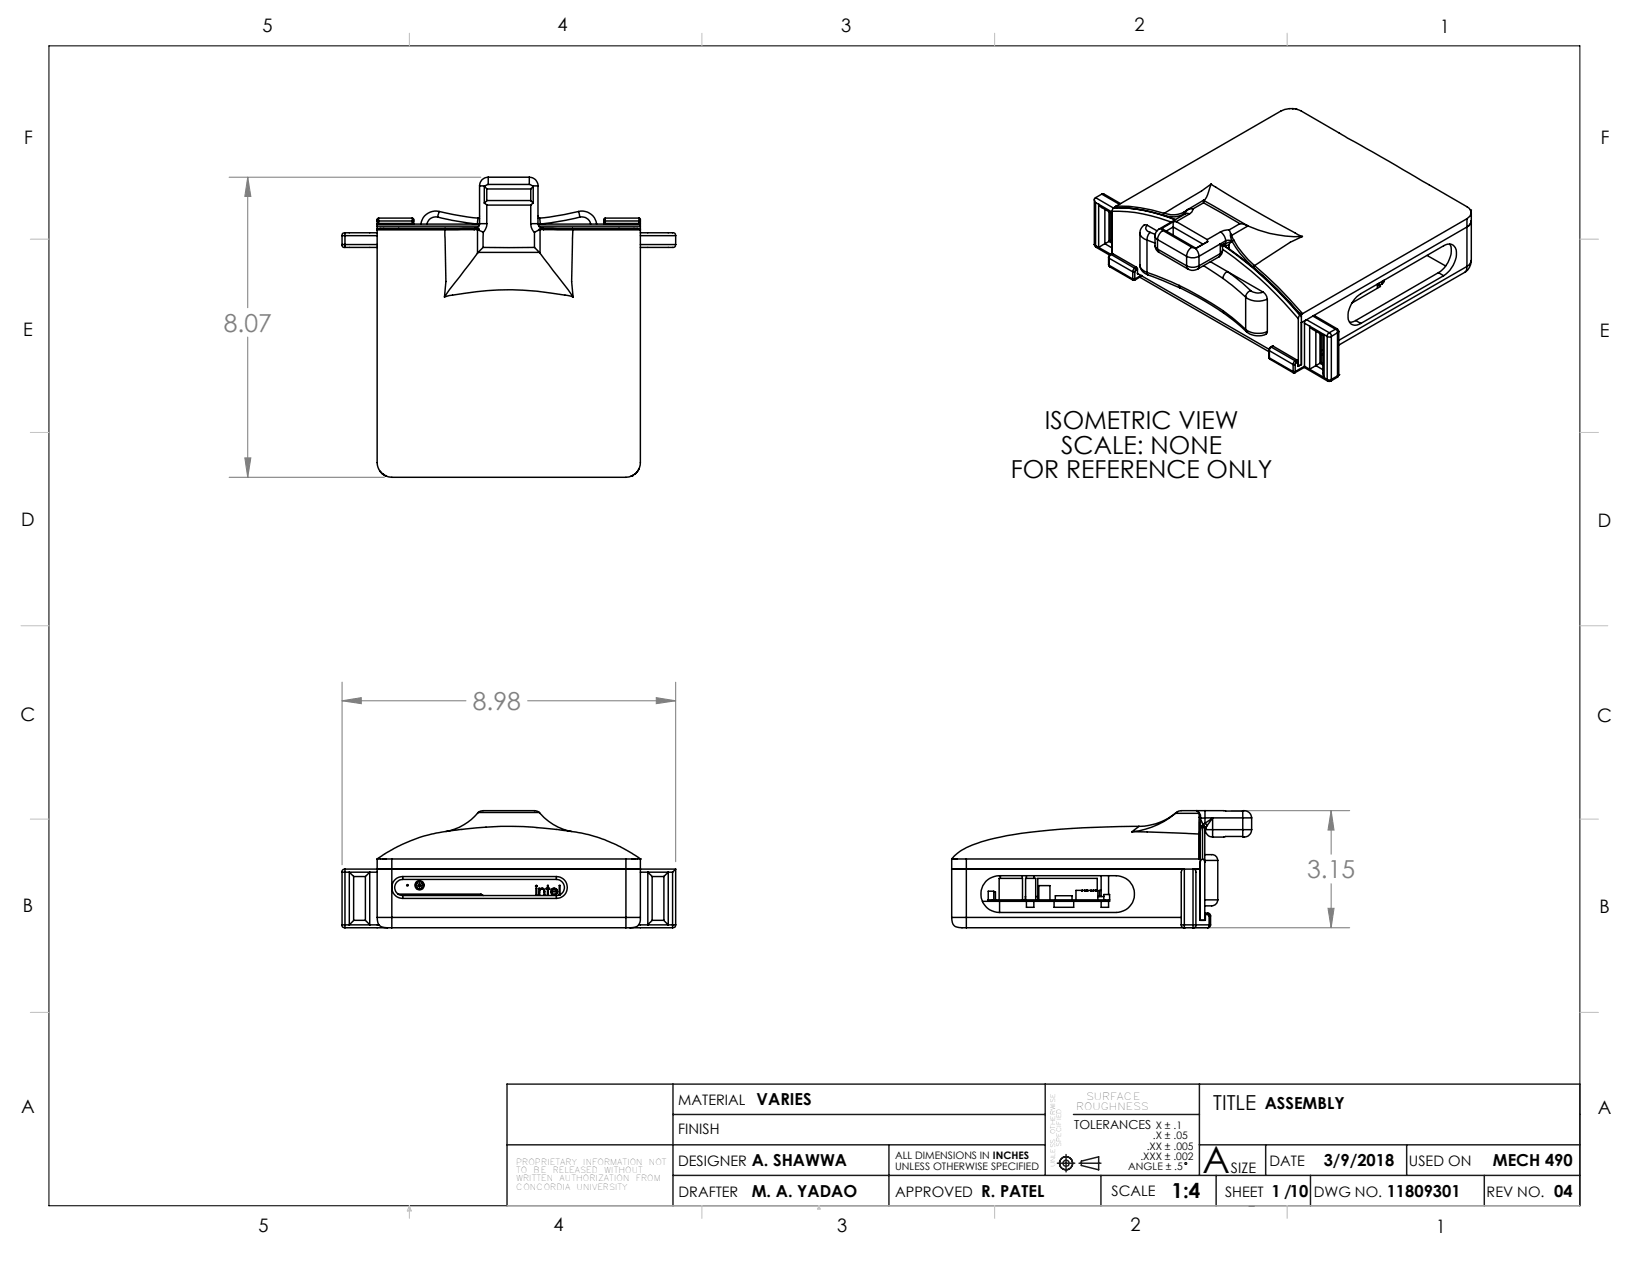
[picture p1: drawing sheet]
<svg xmlns="http://www.w3.org/2000/svg" width="279mm" height="216mm" viewBox="0 0 279 216" stroke-linecap="round" stroke-linejoin="round" font-family="sans-serif">
<g fill="none" stroke="#000" stroke-width=".18">
<path d="M8.4 7.8h261.6v198.2h-261.6z"/>
<circle cx="202.6" cy="198.7" r=".17"/>
</g>
<g fill="none" stroke="#191924" stroke-width=".25">
<path d="M86.6 195.5h92M115 185.2v20.8M115 190.4h63.6M151.9 195.5v10.5M178.6 185.2v15.6M180.7 198.7h3M182.2 197.2v3M183.4 190.4h21.6M184.4 198.7h3.7M184.8 198.3l2.9-.7v2.2l-2.9-.7zM205 185.2v15.6M205 195.5h65"/>
<path d="M216.3 195.5v5.3M240.4 195.5v5.3M86.6 206v-20.8h183.4v20.8M115 200.8h155M188.1 200.8v5.2M207.8 200.8v5.2M213.4 206h.9M223.9 200.8v5.2M253.6 200.8v5.2"/>
<circle cx="182.2" cy="198.7" r="1.11"/>
<circle cx="182.2" cy="198.7" r=".51"/>
</g>
<g fill="none" stroke="#808080" stroke-width=".18">
<path d="M39.2 30.3h43M42.3 30.3l.6 3.2h-1.1zM42.3 30.3v22.3M42.3 57.6v23.9M41.8 78.2h1.1l-.6 3.3zM39.2 81.5h26.5M58.5 119.7l3.2-.5v1zM58.5 116.5v31.2M58.5 119.7h21.1M90.2 119.7h25.3M112.1 119.2l3.4 .5-3.4 .5zM115.5 116.5v30.7"/>
<path d="M210.4 138.5h20.2M227.5 138.5l.5 3.3h-1.1zM227.5 138.5v7.4M203.7 158.5h26.9M226.9 155.2h1.1l-.5 3.3zM227.5 151v7.5"/>
</g>
<g fill="none" stroke="#c0c0c0" stroke-width=".18">
<path d="M70 5.7v2.1M119.9 5.7v2.1M170 5.7v2.1M220 5.7v2.1M5.2 40.9h3.2M270 40.9h3.2M5.2 73.9h3.2M270 73.9h3.2M3.6 106.9h4.8M270 106.9h4.7M5.2 139.9h3.2M270 139.9h3.2"/>
<path d="M5.2 172.9h3.2M270 172.9h3.2M70 206v2.1M70 206l.3 .8h-.7zM86.6 206h183.4M119.9 206v2.1M139.9 206l.3 .5h-.5zM170 206v2.1M220 206v2.1"/>
</g>
<path d="M58.5 119.7l3.2-.5v1zM112.1 119.2l3.4 .5-3.4 .5zM42.3 30.3l.6 3.2h-1.1zM41.8 78.2h1.1l-.6 3.3zM227.5 138.5l.5 3.3h-1.1zM226.9 155.2h1.1l-.5 3.3z" fill="#808080"/>
<g fill="none" stroke="#000" stroke-width=".25">
<path d="M220.9 18.6l-1.4 .1-.6 .3-28.2 16.2M220.9 18.6h.1M220.9 18.6h.5M221.4 18.6l1 .4 14.9 8.6 13.4 7.7 .6 .6M221.4 18.6h.1M58.9 39.8v.5M58.9 39.8l-.3 .1-.1 .4M58.9 39.8h5.6M64.5 38.6h17.3M64.5 39h17.4M64.5 38.6v.4M64.5 39v40a2.57 2.57 0 0 0 .9 2"/>
<path d="M64.5 37.7h.2M64.5 38.2h.2M64.5 37.7v.5M64.7 37.3v.4M64.7 37.3l-.2 .1v.3M64.7 37.3h5.7M64.7 37.7h5.7M64.7 37.7v.5M64.7 38.2h5.7M68.1 39h.1M70.4 37.3v.4M70.4 37.3l.3 .1v.3"/>
<path d="M70.4 37.7h.3M70.4 38.2h.3M70.4 37.7v.5M70.7 37.7v.6M74.8 37.1a1.54 1.54 0 0 0-1.8 1.2M74.8 37.1l2.5 .5 4.3 .7 .1-1M75 36.1a2.54 2.54 0 0 0-3.1 2.2M75 36.1l-.2 1M75 36.1l3.3 .7 3.4 .5M76 39.3l.2 8.8-.2 2.6M76.1 39l-.1 .3M76.1 39h-11.1l-.5 .2 11.5 .1"/>
<path d="M81 39.2l-5 .1M81 39.2l.6 .1M81.2 39h.3l.4 .3M81.2 39l-.2 .2M81.2 39h.1M81.2 39h-5.1M81.6 39.3v4M81.6 39.3h.3M81.7 37.3h.3M81.9 39.3l.7 .4M82 38.3h-17.5v.3M82 38.2h1.2"/>
<path d="M82 38.2a.78 .78 0 0 1-.8 .8M82 31.7h.9M82 31.7v6.5M82.6 39.7l-.1 2.6M82.8 34.7l.4 .3M82.8 31.9l.4 .4M82.8 31.9v2.8M82.9 31.7l-.1 .2M83.2 38.2l-.1 .7-.5 .8M83.2 34.3l-.4 .4M83.2 32.3v2M83.2 35v3.2"/>
<path d="M83.2 32.3h7.5M83.2 34.3h7.5M83.2 35h7.5M83.4 30.3a1.45 1.45 0 0 0-1.4 1.4M83.4 30.3v1.2M83.4 31.5l-.5 .2M83.4 30.3h7.1M83.4 31.5h7.1M90.5 30.3v1.2M90.5 31.5l.5 .2M90.5 30.3a1.45 1.45 0 0 1 1.4 1.4M90.7 38.2l.1 .7 .5 .8"/>
<path d="M90.7 38.2h1.2M90.7 34.3l.4 .4M90.7 32.3v2M90.7 35v3.2M91 31.7h.9M91 31.7l.1 .2M91.1 31.9l-.4 .4M91.1 34.7l-.4 .3M91.1 31.9v2.8M91.3 39.7v2.6M91.9 38.2a.78 .78 0 0 0 .8 .8M91.9 31.7v6.5"/>
<path d="M92 38.3h17.4v.3M92 39.3l-.7 .4M92.1 38.6h17.3M92.2 37.3h-.3M92.3 39.3v4M92.3 39.3h-.3M92.6 39h16.8M92.7 39h-.3l-.4 .3M92.7 39h.1M92.7 39l.2 .2M92.7 39h5.1M92.9 39.2l-.6 .1"/>
<path d="M92.9 39.2l5 .1M97.8 39l.1 .3M97.8 39h11.1l.5 .2-11.5 .1M97.9 39.3l-.2 8.8 .3 2.6M98.9 36.1l.2 1M98.9 36.1a2.53 2.53 0 0 1 3.1 2.2M98.9 36.1l-2.5 .6-4.2 .6M99.1 37.1a1.54 1.54 0 0 1 1.8 1.2M99.1 37.1l-2.5 .5-4.3 .7-.1-1M103.2 37.7h.2M103.2 38.2h.2M103.2 37.7v.6"/>
<path d="M103.4 37.3v.4M103.4 37.3l-.2 .1v.3M103.4 37.3h5.8M103.4 37.7h5.8M103.4 38.2h5.8M103.4 37.7v.5M105.7 39h.1M109.2 37.7h.2M109.2 37.3v.4M109.2 37.3l.2 .1v.3M109.2 38.2h.2M109.2 37.7v.5"/>
<path d="M109.4 38.6v.4M109.4 39v40a2.53 2.53 0 0 1-1.3 2.2M109.4 39.8h5.7l.3 .1 .1 .4M109.4 37.7v.5M187 34.1v7.7M187.2 33.8l-.2 .2 .2 .6M187.2 34.6v7.3M187.2 34.6l.5 .3M187.2 33.8l3.1 1.7M187.7 34.9l.5 .5 1.8 1M187.7 34.9v7.4M187.7 34.9l2.3 1.3"/>
<path d="M188.3 33.2h.3M188.3 33.2l-1.1 .6M188.3 33.2l3 1.7M188.6 33.1l2.9 1.7M188.8 35.8v5.8M189.5 36.2v5M189.7 36.3v4.8M190 36.4h.1M190 36.1a26.8 26.8 0 0 1 10.1 1.8M190 36.1v7.2M190.3 35.5l-.3 .6M190.3 35.5a27.2 27.2 0 0 1 10.5 2"/>
<path d="M190.3 35.5h.1M190.4 35.5a27.7 27.7 0 0 1 10.5 2M190.6 35.3v.2M190.6 35.3l.3 .2M190.7 35.2h.1a26.7 26.7 0 0 1 8.1 1.2M190.7 35.2l.2 .3M190.7 35.2l-.1 .1M194.8 39.8v.1a1.44 1.44 0 0 0 1.2 1.1M194.8 39.8v5.5M195.5 38.5h.6M195.5 38.4l-.1 .2a1.61 1.61 0 0 0-.6 1.2M196.1 38.5a.67 .67 0 0 0-.2 .8 .67 .67 0 0 0 .6 .4"/>
<path d="M196.1 38.5l1.6 .9M196.5 39.7a1.91 1.91 0 0 0-.5 1.3M196.5 39.7l.9 .3M198.1 39.1a1.28 1.28 0 0 0-.7 1.2M198.4 36.7l.4 .1M198.5 39.1l5.9 3.3M198.5 39.1l.2 .3M198.5 39.1h-.4M198.5 39.1h.1M198.7 39.4a2.08 2.08 0 0 0-.9 1.5M198.7 39.4l5 2.8M198.9 36.4l-.1 .4"/>
<path d="M200.5 37.9v.9M200.5 38.8v1.3M200.5 37.9l-2 1.2M200.5 38.8l5.1 2.9M200.5 38.8l-1.2 .7M201 37.9h-.5M201 37.9l5.3 3M202.4 36.5h.1M202.4 36.5a4 4 0 0 1-3.6 .3M202.4 36.5l.1 .1M202.4 36.2v.3M202.4 36.2a4.2 4.2 0 0 1-3.5 .2"/>
<path d="M202.6 36.5h.7M202.6 36.5l-4.5 2.6M202.7 36.4l-.1 .1M203.1 35.7l-.7 .8M203.1 35.7l-.7 .5M203.3 36.5l-2.3 1.4M203.8 35.7l-.1 .5-.4 .3M203.8 35.7h-.7M205.7 34.2l-2.7 1.6M205.7 34.6l6.2 3.6M205.7 34.2l7.4 4.3M205.7 34.2h.1"/>
<path d="M205.7 34.2v.4M205.7 34.6l-1.9 1.1M207 31.4a173.9 173.9 0 0 0 15.6 9M207 31.4a41.5 41.5 0 0 1-6.5 4.1l-1.6 .9M207 31.4l-.4 1.3a2.44 2.44 0 0 1-.9 1.5M208.6 39.6a1.92 1.92 0 0 1 .8 1.5M208.6 39.6l-2.3 1.3M210 39.3l-.9 .1-.5 .2M210 39.3l.3 .6M210.3 39.9v.3l.2 1M210.3 39.9l.2 .3M211.9 38.2l-1.9 1.1"/>
<path d="M211.9 38.2l1.2 .3M213.1 38.5l.2 .1M213.3 38.6l-2.8 1.6M213.3 38.6a21.2 21.2 0 0 0 9.3 1.8M250.7 37.4l-28.1 16.2M250.7 37.4v8.1M251.3 35.9h.1M251.3 35.9l.1 .6-.2 .4-.5 .5M251.4 37.7a1.32 1.32 0 0 1-.7 1.1l-27.4 15.8M251.4 36.3v8.2M58.5 41.8h.1M58.5 40.3h.4"/>
<path d="M58.5 41.8l.1 .4 .3 .1M58.5 41.8h.4M58.5 40.3v1.5M58.9 41.8v.5M58.9 40.3v1.5M58.9 40.3h5.6M58.9 42.3h5.6M58.9 41.8h5.6M76 50.7a49.7 49.7 0 0 1 22 0M81.6 43.3l-5.6 7.4M81.7 43.1h10.5M81.7 43.1l-.1 .2"/>
<path d="M82.5 42.3l-.8 .8M82.5 42.3h8.8M91.3 42.3l.9 .8M92.2 43.1l.1 .2M92.3 43.3l5.7 7.4M109.4 40.3h6.1M109.4 41.8h6.1M115.5 41.8l-.1 .3-.3 .2h-5.7M115.5 40.3v1.5M187 41.8l.3 .4M187 41.8l.2 .1M187.2 41.9l.1 .3"/>
<path d="M187.2 41.9l.5 .4M187.3 42.2l2.3 1.4M187.7 42.3l2.1 1.1M188.8 41.6l-1.1 .7M188.8 41.6l1.2 .7M189.4 45.2l.3 .4M189.4 44l.1 .1M189.4 45.2l.1 .1M189.4 44v1.2M189.5 45.3l.2 .3 3.9 2.3v-.2M189.5 44.1l4.1 2.3M189.5 45.3l4.1 2.4"/>
<path d="M189.5 44.1v1.2M189.5 41.2l-.7 .4M189.5 41.2l.5 .3M189.7 43.5l-.3 .5M189.7 41.1l-.2 .1M189.7 43.5h.2M189.7 41.1l.3 .1M189.9 43.5l-.2 .1-.2 .5M189.9 43.5l4 2.3M190 42.9v.4M190 43.3h.1M190 43.3l-.3 .2"/>
<path d="M190.1 43.3l-.2 .2M190.1 43.3l4.1 2.3M193.6 46.4h.3M193.6 47.7h.3M193.6 46.4v1.3M193.6 47.8h.3M193.9 45.8l-.2 .3-.1 .3M193.9 45.8l.2 .3M193.9 46.4v1.3M194.1 46.1l-.2 .3M194.2 45.6l.2 .4M194.2 45.6l-.3 .2"/>
<path d="M194.4 46.7l22.5 13M194.4 46l.1 .7M194.4 46l-.3 .1M194.8 47.3l22.1 12.8M194.8 45.3a1.84 1.84 0 0 0 1.4 1.7M194.8 45.3a1.45 1.45 0 0 0 1.2 1.2M195 47.1l-.1 .1-1 .7v-.2M195 47.1h.1M195 47.1l-1.1 .6M196 46.5l5.5 2.3M196 41l1.4 .5M196 46.5l.2 .5"/>
<path d="M196 41v5.5M196.2 47l5.5 2.2M197.4 41.9l.2 .7 .5 .5M197.4 40.3l.1 .3 .3 .3M197.4 41.9l.1 .4 .3 .2M197.4 40.3v1.6M197.8 42.5l.1 .4 .2 .2M197.8 40.9l5 2.9M197.8 42.5l5 2.9M197.8 40.9v1.6M198.1 43.1l4.9 2.9M201.5 48.8l3.6 1.9 3.9 2.4"/>
<path d="M201.5 48.8l.2 .4M201.7 49.2l4.1 2.2 3.4 2.1M202.8 43.8a2.39 2.39 0 0 0 2.1 0M202.8 45.4a2.39 2.39 0 0 0 2.1 0M202.8 45.4l.2 .6M202.8 43.8v1.6M203 46a1.64 1.64 0 0 0 1.6 0M203.7 42.2a1.91 1.91 0 0 0-.9 1.6M203.7 42.2l.5 .2M204.2 42.4a1.85 1.85 0 0 1 .7 1.4M204.2 42.4h.2M204.4 42.4h.1"/>
<path d="M204.9 45.4v.3l-.3 .3M204.9 43.8v1.6M205.7 45.4l3.3 2.2M206.3 40.9l.1 .4M206.4 41.3l-2 1.1M206.8 44.7l9 5.2M208.3 43.9l-3.7 2.1M208.5 43.3l-.2 .6M208.5 41.7h.7M208.5 41.7l.4 .5M208.5 41.7l-3.6 2.1M208.5 43.3l-3.6 2.1"/>
<path d="M208.5 41.7v1.6M208.9 42.8a1.29 1.29 0 0 1-.6 1.1M208.9 42.6a64.2 64.2 0 0 1 13 11.8M208.9 42.8l-.4 .5M208.9 42.2v.6M209 41.9a66.3 66.3 0 0 1 13.1 11.9M209 47.6a1.35 1.35 0 0 1 .8-1.2l2.5 2 1.4 1.2M209 47.6l3.9 3.1M209 53.1l1.5 1.1 2.4 2.1M209 53.1l.2 .4M209 41.8a65.2 65.2 0 0 1 13.3 12.1M209.2 53.5l1.8 1.4 2 1.8"/>
<path d="M209.2 41.7l-.3 .5M209.2 41.7l.4 .2h.4M209.2 41.7h.1M209.4 41.1l.5-.1 .6 .2M209.4 41.1v.4l-.2 .2M209.4 41.1l-.9 .6M210 42.3v.2zM210.4 41.3l-1.2 .4M210.4 41.3l-.4 .4v.6M210.5 40.2l.3 .8M210.5 41.2a16.7 16.7 0 0 0 3.7 4.4M210.5 41.2h.1"/>
<path d="M210.5 41.2l-.1 .1M210.8 41a16.4 16.4 0 0 0 3.6 4.4M210.8 41l-.3 .2M212.9 50.7a3.6 3.6 0 0 0 3.7 .4M212.9 56.3a3.7 3.7 0 0 0 3.7 .3M212.9 56.3l.1 .4M212.9 50.7v5.6M213.7 49.6a2.19 2.19 0 0 0 2.1 .3M213.7 49.6a1.33 1.33 0 0 0-.8 1.1M214.2 45.6a72 72 0 0 1 7.8 7.8M214.4 45.4a83.8 83.8 0 0 1 8.1 8.1l.1 .1M214.4 45.4l-.2 .2"/>
<path d="M215.8 49.9a1.61 1.61 0 0 1 .8 1.2M216.6 56.6a.81 .81 0 0 1-1 .7h-1.3l-.8-.3-.5-.3M216.6 51.1v5.5M216.9 59.8v.1M216.9 59.8v1.2M216.9 59.9l4.1 2.4M216.9 59.9v1.2M217.1 59.3l-.2 .2v.3M217.1 59.3h.2M217.3 59.3l-.3 .4-.1 .2M217.3 59.3l4 2.3M217.6 59.1l-.5 .2"/>
<path d="M217.6 59.1l-.3 .2M217.6 59.1l4 2.4M221.9 54.4v8.1M222 53.4h-.1l.5 .3M222 53.4l.6 .2M222.1 53.8l-.2 .6M222.1 53.8l.2 .1 .1 .3M222.4 53.7v8.6M222.6 40.4l-2.1 1-6.1 4M222.6 53.6l-.2 .1M222.9 55.2l.9 .5M222.9 55.2v7.3"/>
<path d="M223.3 54.6l-.3 .3-.1 .3M223.3 54.6l3.9 2.2M223.3 54.6l-.9 .5M223.8 55.7l.5 .5 1.8 1.1M223.8 55.7l2.5 1.4M223.8 55.7v7.4M224.9 56.6v5.8M225.6 57v5.1M225.8 57.1v4.8M226.1 57.3v6.6l.2 .6M226.1 59.7l-.3 .2M226.3 57.1l-.2 .2"/>
<path d="M226.3 57.1l.5 .4M226.3 57.1v7.4M226.8 57.5l.3 .1 .4-.1M226.8 57.5v7.3M227.2 56.8l-.3 .3-.1 .4M227.2 56.8l.2 .3 .1 .4M227.5 57.5v7.3M228.2 56.2l.3 .2 .1 .4M228.2 56.2l-1 .6M228.5 56.2l.3 .4M228.5 56.2l-3.9-2.3-.3 .1 3.9 2.2M228.5 56.2h-.3"/>
<path d="M228.6 56.8l-1.1 .7M228.6 56.8v7.4M228.8 56.6v7.4M228.8 56.6l-.2 .2M228.8 56.6h.1M231.7 54.8l-.7 .2h-.4M231.7 54.8l.9 .4M235.4 48.5v.7M235.7 48.8l.2 .1-4.9 2.9M235.7 48.4v.4M236.2 48.5l-.5 .3M236.2 48v.5"/>
<path d="M236.5 47.9v.3l-.3 .3M243.9 43.6l3.2 1.8M245.8 46.6l.9 .5M245.8 46.6l-14.1 8.2M246.7 47.1a4.4 4.4 0 0 0 2-4.8 1.29 1.29 0 0 0-2-.3l-14.1 8.2a4.4 4.4 0 0 0-2.1 4.7 1.29 1.29 0 0 0 2.1 .3M246.7 47.1l-14.1 8.1M247.8 41.7a3.5 3.5 0 0 1-.6 3.6l-.7 .7-.7 .6M250.4 46.5l-21.6 12.4M250.7 45.5l-.1 .6-.2 .4M250.7 45.5l-21.9 12.6M251.4 44.5a2.41 2.41 0 0 1-1 2M251.4 44.5a1.48 1.48 0 0 1-.7 1"/>
<path d="M216.9 61l.2 .4M216.9 61v.1M216.9 61.1l.1 .2 4 2.4M216.9 61.1l4.1 2.4M221 62.3h.3M221 63.5h.3M221 63.5v.2M221 62.3v1.2M221 63.7h.3M221.3 61.6l-.2 .2-.1 .5M221.3 61.6l.2 .3M221.3 63.5v.2l1.6-.9 4 2.3"/>
<path d="M221.3 62.3v1.2M221.5 61.9l-.2 .4M221.6 61.5l.2 .3M221.6 61.5l-.3 .1M221.8 62.5h.1M221.8 61.8l-.3 .1M221.8 61.8v.8l.6-.3M222.4 62.3l-.5 .2M222.9 62.5l-.1 .3M222.9 62.5l-1.6 1M222.9 62.5l.9 .6M223.8 63.1l2.5 1.4"/>
<path d="M224.9 62.4l-1.1 .7M224.9 62.4l1.2 .7M225.6 62.1l-.7 .3M225.6 62.1l.5 .2M225.8 61.9l-.2 .2M225.8 61.9l.3 .2M226.1 60.5l-.3 .1M226.3 64.5l.5 .3M226.8 64.8a.37 .37 0 0 0 .2 .4 .37 .37 0 0 0 .4-.1M226.8 64.8l.3 .1 .4-.1M227.5 64.8l-.1 .3M228.5 64.5l-1.1 .6"/>
<path d="M228.6 64.2l-.1 .3M228.6 64.2l-1.1 .6M228.8 64l-.3 .5M228.8 64h.1M228.8 64l-.2 .2M64.9 80.5l1 .8M65.4 81h.1M65.4 81l.4 .2M65.8 81.2l1.2 .3h40l1.1-.3M65.8 81.2h.1M108.1 81.2h.1M108.2 81.1l-.4 .3"/>
<path d="M108.9 80.6l-.5 .4M109.2 80l-.3 .6M81.7 138.8a9.2 9.2 0 0 1-5.5 3.2M81.7 138.8h10.5M81.7 138.8l.8-.3h8.8l.9 .3M92.2 138.8a9.4 9.4 0 0 0 5.5 3.2M200.9 138.9a13.5 13.5 0 0 1-7.5 3.2M200.9 138.9h4M201 138.8l-.2 .1a10 10 0 0 1-6.2 2.2M201 138.8h.1M201 138.8l-.1 .1M204.5 138.5h1.4"/>
<path d="M204.5 138.5l.3 .2M204.5 138.5h-2.6h-.5l-.4 .3M204.8 138.7l.3 .5 .1 .5M204.8 138.7l.1 .2M204.9 138.9v.7M204.9 139.6v2.9M204.9 139.6l.3 .2M205.2 139.8l-.1 2.9M205.2 139.7v.1M205.9 138.5v1.2M205.9 139.7h-.7M205.9 139.7v1"/>
<path d="M205.9 138.5h6.5M205.9 139.7h6.5M207.2 139.7l-1.3 1M207.2 139.7l-.9 1.3M207.2 139.7v2M212.4 139.7h1.5M212.4 138.5a1.26 1.26 0 0 1 1.5 1.2M212.4 138.5v1.2M212.4 139.7v2M213.9 139.7v2M58.5 158h.4M58.5 149h.4"/>
<path d="M58.5 158l.1 .4 .3 .1M58.5 149v9M58.9 148.4h56.6M58.9 148.4v.6M58.9 158v.5M58.9 148.4l-.4 .3v.3M58.9 158.5h7.3M58.9 158h5.9M58.9 149h5.6M58.9 149v9M60.4 149.7l-.7-.7v9l.7-.8M60.4 149.7h2"/>
<path d="M60.4 157.2h2M60.4 149.7v7.5M62.4 149.7l.8-.7v9l-.8-.8M62.4 149.7v7.5M64.5 146.7l1.9-1.2a27.2 27.2 0 0 1 12.5-3.8 70.5 70.5 0 0 1 19.6 .4 26.3 26.3 0 0 1 10.9 4.6M64.5 146.7h1.3M64.5 156.7h2.5M64.5 156.7a1.46 1.46 0 0 0 1.7 1.8M64.5 146.7h.1M64.5 146.7v10M65.4 146.7h.1M65.8 146.7h.1"/>
<path d="M65.8 146.7h1.2M66.2 158.5h.8M67 156.7v1.8M67 146.7v10M67 146.7h40M67 158.5h40M67 156.7h40M68 152.7h14.2l.4 .3M68.8 149.7a1.87 1.87 0 0 0-1.8 1.9 1.87 1.87 0 0 0 1.8 1.9M68.8 150.2a1.38 1.38 0 0 0-1.4 1.4 1.38 1.38 0 0 0 1.4 1.4M68.8 153.5h26.3M68.8 149.7h26.3"/>
<path d="M68.8 150.2h26.3M68.8 149.7v.5M68.8 153v.5M68.8 153h26.3M71.1 151l.2-.2a.19 .19 0 0 1 .1-.2 .19 .19 0 0 1 .3 .1 .19 .19 0 0 1 .2-.1 .19 .19 0 0 1 .1 .2 .25 .25 0 0 1 .3 .2 .25 .25 0 0 1-.1 .3v.2l-.2 .1a.2 .2 0 0 1 0 .2 .2 .2 0 0 1-.3-.1 .2 .2 0 0 1-.3 .1 .2 .2 0 0 1-.1-.2 .19 .19 0 0 1-.2-.2 .19 .19 0 0 1 .1-.2zM91.6 151.7h.1v1.2h-.1zM92.1 151.7h.1v.2a.5 .5 0 0 1 .8-.1l.1 1.1h-.1v-.6a.39 .39 0 0 0-.4-.5 .39 .39 0 0 0-.4 .5v.6h-.1zM93.6 151.2h.1v.5h.2v.2h-.2v1h-.1v-1h-.3v-.2h.3zM94.2 151.9a.6 .6 0 0 1 .7-.2 .6 .6 0 0 1 .4 .6h-1l.2 .4h.4l.2-.2 .1 .1a.6 .6 0 0 1-.9 .2 .6 .6 0 0 1-.1-.9zM94.4 151.9l.3-.1 .3 .1 .1 .3h-.8zM95.1 149.7a1.87 1.87 0 0 1 1.8 1.9 1.87 1.87 0 0 1-1.8 1.9M95.1 150.2a1.38 1.38 0 0 1 1.4 1.4 1.38 1.38 0 0 1-1.4 1.4"/>
<path d="M95.1 149.7v.5M95.1 153v.5M95.6 152.9h.1M95.7 152.8v-1.6h-.1v1.7M107 146.7h1.1M107 156.7h2.4M107 156.7v1.8M107 158.5h.7M107 146.7v10M107.7 158.5h7.2M108.1 146.7h.1M108.1 146.7h1.3"/>
<path d="M109.1 158h5.8M109.4 156.7a1.46 1.46 0 0 1-1.7 1.8M109.4 146.7h.1M109.4 146.7v10M109.4 149h5.5M111.4 149.7l-.7-.7v9l.7-.8M111.4 149.7h2.1M111.4 149.7v7.5M111.4 157.2h2.1M113.5 149.7l.7-.7v9l-.7-.8M113.5 149.7v7.5M114.9 158h.6"/>
<path d="M114.9 158v.5M114.9 149v9M115.5 148.4l-.6 .6M115.5 158l-.2 .4-.4 .1M115.5 148.4v9.6M162.6 146.7h.1M162.6 146.7h.3M162.6 148.4h42.5M162.6 156.7h2.5M162.6 156.7a1.47 1.47 0 0 0 1.8 1.8h.7M162.6 146.7v10M162.9 146.7h2.2"/>
<path d="M162.9 146.7h.1M163.2 146.7h.1M165.1 156.7v1.8M165.1 146.7h40M165.1 158.5h41.3M165.1 156.7h36.8M165.1 146.7v10M167.9 154h2.9M168.5 150.6l1-.7 1.2-.3h20a3.1 3.1 0 0 1 3.2 3.1 3.1 3.1 0 0 1-3.2 3.2h-20a3.1 3.1 0 0 1-2.8-1.9 3.1 3.1 0 0 1 .6-3.4zM168.9 153.7h.7M169.6 153.7v.3M169.6 153.7h19.3"/>
<path d="M169.8 152.3h.3v1.4M169.8 153.7v-1.5h-.9v1.8M170.7 153.7v-3.7h4v3.7M170.8 154v1.9M170.8 154h18.1M171 149.6v.4M174.7 149.6v.4M175.2 153.1h.1M175.3 153.7v-3.7h1.7v3.7M175.4 154v1h1.3v-1M175.4 149.6v.4M176.7 149.6v.4"/>
<path d="M177 153.1h.3M177.5 153.7v-2.4h1.9v2.4M180.1 154v1h3.4v-1M180.3 153.7v-.7h2.9v.7M183.9 153.7v-1.6h3.7v1.6M184.9 152.1v.1l.1-.1M185.3 152.1v.1l.1-.1M185.6 152.1v.1h.3v-.1M185.7 152.1v.1M185.8 152.1v.1M186.4 152.1v.1l.1-.1M186.8 152.1h.1"/>
<path d="M186.8 152.1v.1l.1-.1M187.2 152.1v.1l.1-.1M187.5 152.1v.1v-.1M187.5 152.1v-2.1h-10.2v3.7M187.6 153.1h1M188.2 154v1h1.2v-1M188.2 149.6v3.5M188.2 152.1h-.3v1M188.6 153.7v-.9h1v1.2h-.7M188.9 153.7h.7M188.9 153.7v.3M189.4 149.6v3.2"/>
<path d="M193.4 142.1l11.5 .4M194.6 141.1a126.3 126.3 0 0 0-23.6 1.9 16.1 16.1 0 0 0-7.9 3.2l-.5 .5M194.6 141.1l-1.2 1M201.9 158h.5M201.9 158v-9l.1-.4 .4-.2v9.6M201.9 158l.1 .4 .3 .1M202.3 158.5h.1M202.4 158.5h.1M202.4 158v.5M202.4 158h1.5M203.9 158h.5M203.9 158v-9.6l.3 .2 .2 .2v9.2"/>
<path d="M203.9 158.5h.1M203.9 158v.5M204.4 158l-.1 .3-.4 .2M204.4 158h2.2M204.9 142.5v4.2M204.9 142.5l.2 .2M205.1 142v4.7M205.1 142.7v4M205.1 146.7v10.5h.9v-1M205.2 140.1l.4 .8M205.5 141.2l.3 .2 .1 .2v5.7M205.5 141.2l-.3 .2-.1 .3"/>
<path d="M205.5 146.7l.2 .2 .2 .4M205.5 141.2v5.5M205.5 146.7l-.3 .2-.1 .4M205.6 141l-.3 .1-.2 .3M205.6 140.9v.1M205.6 141h.1M205.6 141l.3 .2 .1 .3M205.9 146h.5a1.24 1.24 0 0 1 1.7 1M205.9 153.7h2.2M205.9 147h2.2M205.9 147.3v9.9M205.9 140.7l-.3 .2"/>
<path d="M205.9 140.7l.4 .3M206 141.7h1.2M206 141.5h.1M206 141.7a1.26 1.26 0 0 0 1.2 1.3M206 141.5v.2M206 156.2h.4M206.3 141l-.3 .5M206.4 156.2l.2 .3M206.4 156v.2M206.4 156a.48 .48 0 0 1 .5 .5M206.4 156h-.4v.2M206.6 158l-.1 .4-.1 .1"/>
<path d="M206.6 158h.3M206.6 156.5h.3M206.6 156.5v1.5M206.9 158a.48 .48 0 0 1-.5 .5M206.9 156.5v1.5M207.2 141.7v1.3M207.2 141.7h5.2M208.1 153.7a1.28 1.28 0 0 1-1.7 1h-.5M208.1 147v6.7M212.4 141.7h1.5M212.4 141.7v1.2M212.4 142.9l-5.2 .1"/>
<path d="M213.9 141.7a1.2 1.2 0 0 1-1.5 1.2"/>
<circle cx="69.6" cy="151.2" r=".13"/>
<circle cx="71.7" cy="151.2" r=".24"/>
<circle cx="71.7" cy="151.2" r=".8"/>
<circle cx="71.7" cy="151.2" r=".13"/>
<circle cx="91.7" cy="151.4" r=".12"/>
</g>
<text font-size="6.3" x="205.5" y="200.4">A</text>
<g font-size="4.2" fill="#808080">
<text x="38.3" y="56.7">8.07</text>
<text x="80.8" y="121.3">8.98</text>
<text x="223.4" y="150">3.15</text>
</g>
<g font-size="4.2">
<text x="178.5" y="73.3">ISOMETRIC VIEW</text>
<text x="181.4" y="77.5">SCALE: NONE</text>
<text x="172.7" y="81.6">FOR REFERENCE ONLY</text>
</g>
<g font-size="3.5">
<text x="207.3" y="189.5">TITLE</text>
<text x="200.2" y="204.7">1:4</text>
</g>
<g font-size="3.2">
<text x="44.8" y="5.4">5</text>
<text x="95.3" y="5.3">4</text>
<text x="143.7" y="5.4">3</text>
<text x="193.9" y="5.4">2</text>
<text x="246.1" y="5.7">1</text>
<text x="4.1" y="24.5">F</text>
<text x="273.5" y="24.7">F</text>
<text x="4" y="57.5">E</text>
<text x="273.4" y="57.6">E</text>
<text x="3.6" y="89.8">D</text>
<text x="273.1" y="90">D</text>
<text x="3.5" y="123.1">C</text>
<text x="272.9" y="123.3">C</text>
<text x="3.9" y="155.7">B</text>
<text x="273.3" y="155.9">B</text>
<text x="3.6" y="190.2">A</text>
<text x="273" y="190.3">A</text>
<text x="44.2" y="210.4">5</text>
<text x="94.6" y="210.3">4</text>
<text x="143.1" y="210.4">3</text>
<text x="193.2" y="210.3">2</text>
<text x="245.4" y="210.6">1</text>
</g>
<g font-size="2.8">
<text x="129.3" y="188.7">VARIES</text>
<text x="216.1" y="189.5">ASSEMBLY</text>
<text x="128.5" y="199.2">A. SHAWWA</text>
<text x="226.2" y="199.2">3/9/2018</text>
<text x="255.1" y="199.2">MECH 490</text>
<text x="128.5" y="204.5">M. A. YADAO</text>
<text x="167.7" y="204.5">R. PATEL</text>
<text x="217.3" y="204.4">1 /10</text>
<text x="237" y="204.4">11809301</text>
<text x="265.6" y="204.4">04</text>
</g>
<g font-size="2.5">
<text x="115.9" y="188.7">MATERIAL</text>
<text x="115.9" y="193.6">FINISH</text>
<text x="115.9" y="199.2">DESIGNER</text>
<text x="210.4" y="200.4">SIZE</text>
<text x="216.9" y="199.2">DATE</text>
<text x="240.8" y="199.2">USED ON</text>
<text x="115.9" y="204.5">DRAFTER</text>
<text x="153" y="204.5">APPROVED</text>
<text x="189.9" y="204.3">SCALE</text>
<text x="209.4" y="204.4">SHEET</text>
<text x="224.5" y="204.4">DWG NO.</text>
<text x="254" y="204.4">REV NO.</text>
</g>
<text font-size="2.1" x="183.6" y="192.8">TOLERANCES</text>
<g font-size="1.8">
<text x="196" y="196.4">.XX ± .005</text>
<text x="197" y="194.6">.X ± .05</text>
<text x="197.5" y="192.8">X ± .1</text>
<text x="153" y="198">ALL DIMENSIONS IN INCHES</text>
<text x="153" y="199.8">UNLESS OTHERWISE SPECIFIED</text>
<text x="192.8" y="199.9">ANGLE ± .5</text>
<text x="194.9" y="198.1">.XXX ± .002</text>
</g>
<g font-size="1.7">
<text x="183.9" y="189.6">ROUGHNESS</text>
<text x="185.6" y="187.9">SURFACE</text>
</g>
<g font-size="1.4">
<text x="88.2" y="199">PROPRIETARY</text>
<text x="88.2" y="200.4">TO</text>
<text x="88.2" y="201.8">WRITTEN</text>
<text x="88.2" y="203.2">CONCORDIA</text>
<text x="91.2" y="200.4">BE</text>
<text x="94.4" y="200.4">RELEASED</text>
<text x="95.6" y="201.8">AUTHORIZATION</text>
<text x="98.5" y="203.2">UNIVERSITY</text>
<text x="99.7" y="199">INFORMATION</text>
<text x="103.2" y="200.4">WITHOUT</text>
<text x="108.6" y="201.8">FROM</text>
<text x="110.9" y="199">NOT</text>
</g>
<g font-size="1.1">
<text x="180.3" y="193.7" transform="rotate(-90 180.3 193.7)">OTHERWISE</text>
<text x="181.4" y="195.8" transform="rotate(-90 181.4 195.8)">SPECIFIED</text>
<text x="180.3" y="199.3" transform="rotate(-90 180.3 199.3)">UNLESS</text>
</g>
</svg>
